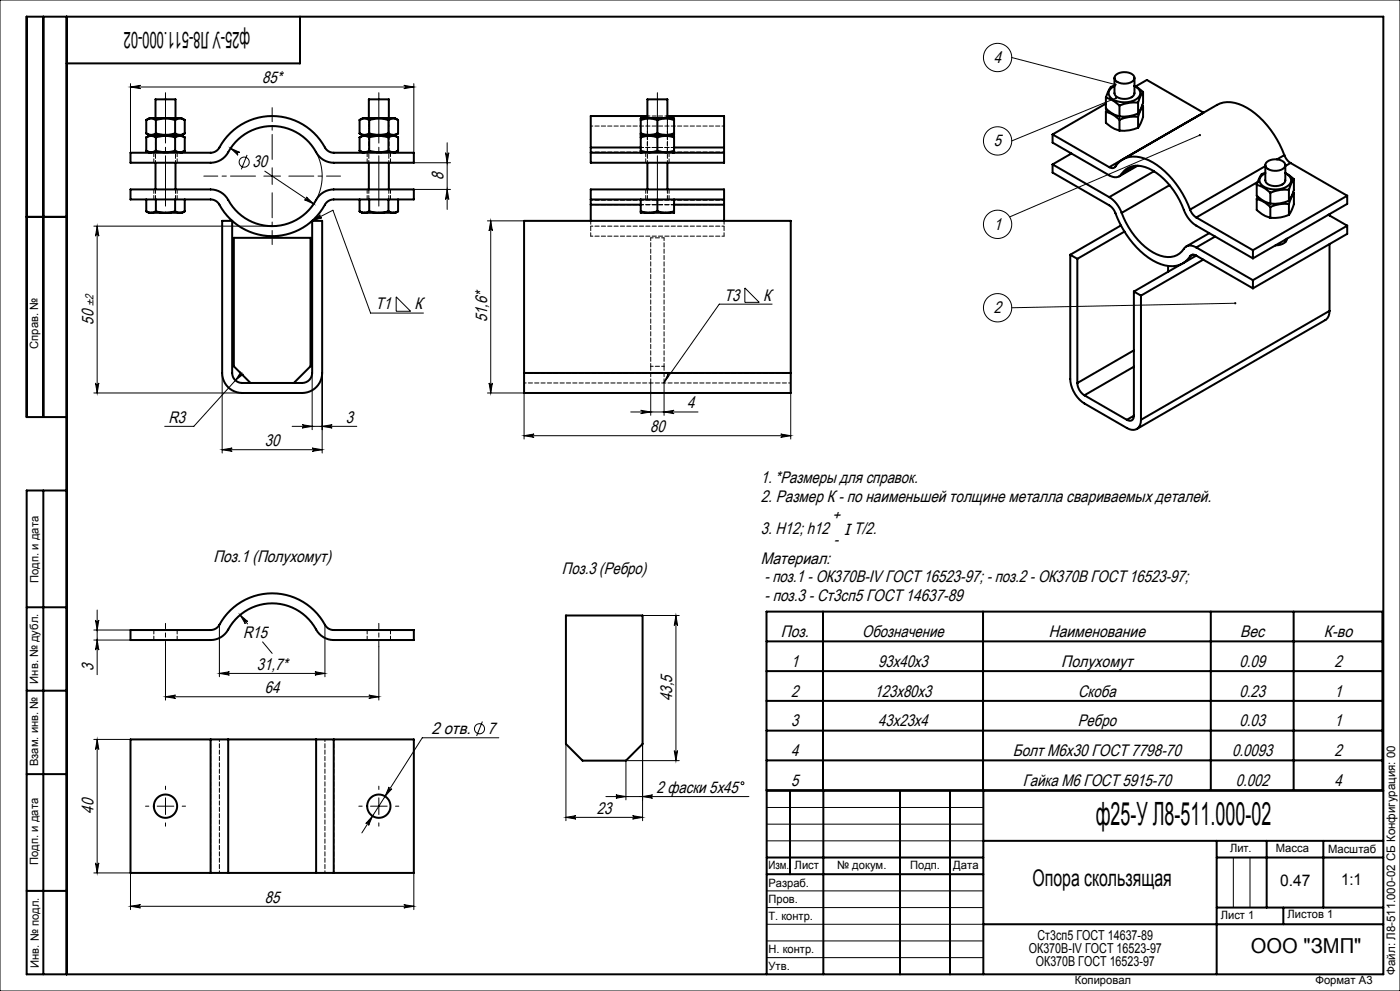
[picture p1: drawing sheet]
<svg xmlns="http://www.w3.org/2000/svg" width="420mm" height="297mm" viewBox="0 0 420 297" stroke-linecap="round" stroke-linejoin="round" font-family="sans-serif">
<g fill="none" stroke="#000" stroke-width=".3">
<path d="M0 0h420v297h-420zM303.5 17.2l31.2 8.2M39.1 26.1l3-.5a.5 .5 0 0 0-.4 .5 .5 .5 0 0 0 .4 .5zM39.1 25.1v20.7M39.1 26.1h85M121.1 25.6l3 .5-3 .5a.5 .5 0 0 0 .5-.5 .5 .5 0 0 0-.5-.5zM124.1 25.1v20.7M334.8 29.4l-31.3 12.8M69.2 44.4l2.8 1.3a.5 .5 0 0 0-.7 .1 .5 .5 0 0 0 .1 .7zM69.2 44.4l2.1 1.5M74.1 46.4l-1.7 4.3M79.1 52.8h5"/>
<path d="M79.4 51.3l14.7 9.8M81.6 50.3v5M91.9 59l2.2 2.1-2.8-1.2a.5 .5 0 0 0 .7-.2 .5 .5 0 0 0-.1-.7zM94.8 45.6a15 15 0 0 1-1.3 16.3M124.1 48.8h11M124.1 56.8h11M133.6 45.8a.5 .5 0 0 0 .5 .5 .5 .5 0 0 0 .5-.5l-.5 3zM134.1 42.8v20M134.1 56.8l.5 3a.5 .5 0 0 0-.5-.5 .5 .5 0 0 0-.5 .5zM360 40.5l-57.1 24.5M28.1 67.8h53.5M29.1 67.8l.5 3a.5 .5 0 0 0-.5-.5 .5 .5 0 0 0-.5 .5z"/>
<path d="M29.1 67.8v50M93.6 66.2l6.3-3.2 11.3 30.8h15.8M93.6 66.2l2.5-1.8a.5 .5 0 0 0-.2 .6 .5 .5 0 0 0 .6 .3zM146.2 66.2h11M147.2 66.2v51.6M147.2 66.2l.5 3a.5 .5 0 0 0-.5-.5 .5 .5 0 0 0-.5 .5zM118.9 89l4.3 4.3h-4.3zM223.5 86.3l4.3 4.3h-4.3zM231.6 91.2h-15.8l-16.7 23.6M370.6 90.9l-67.1 1.3M28.1 117.8h44.5M28.6 114.8a.5 .5 0 0 0 .5 .5 .5 .5 0 0 0 .5-.5l-.5 3z"/>
<path d="M66.6 111.8v24M72.3 111.4a.5 .5 0 0 0 0 .7 .5 .5 0 0 0 .7 0l-2.4 1.9zM72.6 111.8l-14.5 16h-8.7M93.6 111.8v17M96.6 111.8v24M146.2 117.8h11v13.8M146.7 114.8a.5 .5 0 0 0 .5 .5 .5 .5 0 0 0 .5-.5l-.5 3zM195.2 114.8v9.7M199.2 114.8v9.7M200.5 112l.1 .7-1.5 2.1zM237.2 117.8v13.8M66.6 134.8l3-.5a.5 .5 0 0 0-.4 .5 .5 .5 0 0 0 .4 .5z"/>
<path d="M66.6 134.8h30M87.6 127.8h19.4M90.6 127.3l3 .5-3 .5a.5 .5 0 0 0 .5-.5 .5 .5 0 0 0-.5-.5zM93.6 134.3l3 .5-3 .5a.5 .5 0 0 0 .5-.5 .5 .5 0 0 0-.5-.5zM96.6 127.8l3-.5a.5 .5 0 0 0-.4 .5 .5 .5 0 0 0 .4 .5zM157.2 130.6h80M157.2 130.6l3-.5a.5 .5 0 0 0-.5 .5 .5 .5 0 0 0 .5 .5zM189.2 123.5h20.2M192.2 123l3 .5-3 .5a.5 .5 0 0 0 .5-.5 .5 .5 0 0 0-.5-.5zM199.2 123.5l3-.5a.5 .5 0 0 0-.5 .5 .5 .5 0 0 0 .5 .5zM234.2 130.1l3 .5-3 .5a.5 .5 0 0 0 .5-.5 .5 .5 0 0 0-.5-.5zM28.1 188.8h11"/>
<path d="M28.1 191.8h11M28.6 185.8a.5 .5 0 0 0 .5 .5 .5 .5 0 0 0 .5-.5l-.5 3zM29.1 182.8v19.4M29.1 191.8l.5 3a.5 .5 0 0 0-.5-.5 .5 .5 0 0 0-.5 .5zM49.6 193.8v16M65.8 187.2v15.6M72 184.3l2.3 2a.5 .5 0 0 0-.6-.1 .5 .5 0 0 0-.1 .7zM72 184.3l2.3 2.7M78.8 192.4l2.8 3.4M97.5 187.2v15.6M113.6 193.8v16M192.8 184.5h11"/>
<path d="M202.8 184.5v43.5M202.8 184.5l.5 3a.5 .5 0 0 0-.5-.5 .5 .5 0 0 0-.5 .5zM49.6 208.8l3-.5a.5 .5 0 0 0-.4 .5 .5 .5 0 0 0 .4 .5zM49.6 208.8h64M65.8 201.8l3-.5a.5 .5 0 0 0-.5 .5 .5 .5 0 0 0 .5 .5zM65.8 201.8h31.7M94.5 201.3l3 .5-3 .5a.5 .5 0 0 0 .5-.5 .5 .5 0 0 0-.5-.5zM110.6 208.3l3 .5-3 .5a.5 .5 0 0 0 .5-.5 .5 .5 0 0 0-.5-.5zM144.7 216.2l-1.7 4.4M28.1 221.6h11M29.1 221.6v40M29.1 221.6l.5 3a.5 .5 0 0 0-.5-.5 .5 .5 0 0 0-.5 .5z"/>
<path d="M49.6 239.1v5M113.6 239.1v5M116.7 235.9a.5 .5 0 0 0 .2 .6 .5 .5 0 0 0 .7-.1l-2.1 2.3zM149.6 221.1h-22.9l-18.1 28.5M169.8 223v23M181.8 238.7h42.9M184.8 238.2l3 .5-3 .5a.5 .5 0 0 0 .4-.5 .5 .5 0 0 0-.4-.5zM192.8 223v23M192.8 238.7l3-.5a.5 .5 0 0 0-.5 .5 .5 .5 0 0 0 .5 .5zM202.3 225a.5 .5 0 0 0 .5 .4 .5 .5 0 0 0 .5-.4l-.5 3zM203.8 228h-16v11.7M28.6 258.6a.5 .5 0 0 0 .5 .5 .5 .5 0 0 0 .5-.5l-.5 3z"/>
<path d="M47.1 241.6h5M111.1 241.6h5M111.8 244.6l-1.2 2.8a.5 .5 0 0 0-.2-.7 .5 .5 0 0 0-.7 .1zM169.8 245h23M169.8 245l3-.5a.5 .5 0 0 0-.5 .5 .5 .5 0 0 0 .5 .5zM189.8 244.5l3 .5-3 .5a.5 .5 0 0 0 .4-.5 .5 .5 0 0 0-.4-.5zM230 242h65M230 247h65M230 252h65M370 257v15M375 257v15M28.1 261.6h11v11"/>
<path d="M39.1 271.6l3-.5a.5 .5 0 0 0-.4 .5 .5 .5 0 0 0 .4 .5zM39.1 271.6h85M121.1 271.1l3 .5-3 .5a.5 .5 0 0 0 .5-.5 .5 .5 0 0 0-.5-.5zM124.1 261.6v11M230 267h65M230 272h65M230 277h65M230 282h65M230 287h65"/>
<circle cx="299.3" cy="17.2" r="4.2"/>
<circle cx="73.3" cy="48.6" r="1.51"/>
<circle cx="299.3" cy="42.2" r="4.2"/>
<circle cx="299.3" cy="67.2" r="4.2"/>
<circle cx="299.3" cy="92.2" r="4.2"/>
<circle cx="143.9" cy="218.4" r="1.51"/>
<circle cx="222.7" cy="234.7" r=".43"/>
</g>
<g fill="none" stroke="#000" stroke-width=".6">
<path d="M13 5v120M20 5v287M90 5v14h-70M43.9 36l1-.6h9.5l1 .6M43.9 36a2.56 2.56 0 0 1 2.9 0M43.9 40a2.56 2.56 0 0 0 2.9 0M43.9 40l1 .6M43.9 36v4M46.6 35.4v-5.6h6v5.6M46.8 36a9.6 9.6 0 0 1 5.7 0M46.8 40a9.6 9.6 0 0 0 5.7 0M46.8 36v4"/>
<path d="M52.5 40a2.56 2.56 0 0 0 2.9 0M52.5 36a2.56 2.56 0 0 1 2.9 0M52.5 36v4M55.4 40l-1 .6M55.4 36v4M107.9 36l1-.6h9.5l1 .6M107.9 36a2.56 2.56 0 0 1 2.9 0M107.9 40a2.56 2.56 0 0 0 2.9 0M107.9 40l1 .6M107.9 36v4M110.6 35.4v-5.6h6v5.6M110.8 36a9.6 9.6 0 0 1 5.7 0"/>
<path d="M110.8 40a9.6 9.6 0 0 0 5.7 0M110.8 36v4M116.5 36a2.56 2.56 0 0 1 2.9 0M116.5 40a2.56 2.56 0 0 0 2.9 0M116.5 36v4M119.4 40l-1 .6M119.4 36v4M192.2 40a7.2 7.2 0 0 0 5 0M192.2 36a7.2 7.2 0 0 1 5 0M192.2 36a.61 .61 0 0 1 .3-.6 .61 .61 0 0 1 .7 0h8.1a.61 .61 0 0 1 .6 0 .61 .61 0 0 1 .3 .6M192.2 40v.4l.3 .2M192.2 36v4"/>
<path d="M194.2 35.4v-5.6h6v5.6M194.2 34.8h-17v9.4M197.2 36a7.2 7.2 0 0 1 5 0M197.2 40a7.2 7.2 0 0 0 5 0M197.2 36v4M200.2 34.8h17v9.4M202.2 40v.4l-.2 .2M202.2 36v4M331.8 29.3a8.6 8.6 0 0 1 4 2.3M331.8 29.3v3.2a9.3 9.3 0 0 0 4 2.4M331.8 33.5a8.6 8.6 0 0 1 4 2.4M331.8 33.5v3.3a9.3 9.3 0 0 0 4 2.3"/>
<path d="M331.8 31.1l-16 9.2M332 32.8l-.2 .7M334.3 25.8a2.16 2.16 0 0 0-1.7 2.1 2.16 2.16 0 0 0 1.7 2.1 6.8 6.8 0 0 0 7.4-1 2.14 2.14 0 0 0-1.4-3.2M334.3 25.7l-1 .3-.8 1.4-.7 1.9M334.3 23.3v4.6a2.67 2.67 0 0 0 3.3 1.7h.7a2.08 2.08 0 0 0 2-1.7v-4.6M334.9 22.4a4 4 0 0 1 5.4 .6 1.79 1.79 0 0 1-1.9 2 3.4 3.4 0 0 1-4-1.5l.2-.8zM335.8 31.6v3.3M335.8 35.9v3.2M340.3 25.7l2.6 1.8M340.7 25.9l3.4-1.9 17 9.8M341.4 30.8a11.2 11.2 0 0 0-5.6 .8M341.4 34a11.3 11.3 0 0 1-5.6 .9"/>
<path d="M341.4 35a11.2 11.2 0 0 0-5.6 .9M341.4 38.3a11.3 11.3 0 0 1-5.6 .8M341.4 30.8v3.2M341.4 35v3.3M342.7 31.6l.2 .2M342.9 27.5l-.7 1.2-.8 2.1M342.9 27.5a8.6 8.6 0 0 1-1.5 6.5M342.9 31.8l-.7 1.1-.8 2.1M342.9 31.8a8.6 8.6 0 0 1-1.5 6.5M39.1 45.8h24.1a3 3 0 0 0 2.6-1.6 18.1 18.1 0 0 1 32.2 .7l.9 .6 1.2 .3h24v3h-24a6.4 6.4 0 0 1-5.9-4.2 15.1 15.1 0 0 0-26.2 1.7l-1.7 1.6-2.3 .8-24.9 .1zM39.1 56.8h24.1a6.4 6.4 0 0 1 5.9 4.2 15.1 15.1 0 0 0 26.2-1.8l1.7-1.6 2.3-.8h24.8v3h-24a3 3 0 0 0-2.6 1.5 18.1 18.1 0 0 1-32.2-.6l-.9-.7-1.2-.2h-24.1zM43.9 41.2a2.56 2.56 0 0 1 2.9 0"/>
<path d="M43.9 45.2a2.56 2.56 0 0 0 2.9 0M43.9 45.2l1 .6M43.9 41.2v4M43.9 59.8v3.5M44.9 40.6h9.5M44.9 40.6l-1 .6M46.6 48.8v8M46.8 45.2a9.6 9.6 0 0 0 5.7 0M46.8 41.2a9.6 9.6 0 0 1 5.7 0M46.8 41.2v4M46.8 59.8v3.5M52.5 41.2a2.56 2.56 0 0 1 2.9 0"/>
<path d="M52.5 45.2a2.56 2.56 0 0 0 2.9 0M52.5 41.2v4M52.5 59.8v3.5M52.6 48.8v8M54.4 40.6l1 .6M55.4 45.2l-1 .6M55.4 41.2v4M55.4 59.8v3.5M107.9 45.2a2.56 2.56 0 0 0 2.9 0M107.9 41.2a2.56 2.56 0 0 1 2.9 0M107.9 45.2l1 .6M107.9 41.2v4"/>
<path d="M107.9 59.8v3.5M108.9 40.6h9.5M108.9 40.6l-1 .6M110.6 48.8v8M110.8 45.2a9.6 9.6 0 0 0 5.7 0M110.8 41.2a9.6 9.6 0 0 1 5.7 0M110.8 41.2v4M110.8 59.8v3.5M116.5 45.2a2.56 2.56 0 0 0 2.9 0M116.5 41.2a2.56 2.56 0 0 1 2.9 0M116.5 41.2v4M116.5 59.8v3.5"/>
<path d="M116.6 48.8v8M118.4 40.6l1 .6M119.4 45.2l-1 .6M119.4 41.2v4M119.4 59.8v3.5M177.2 44.2v1.6M177.2 59.8v1.5M177.2 45.8v3h40v-3M177.2 45.8h40M177.2 59.8v-3h40v3M177.2 59.8h40M177.2 44.2h15"/>
<path d="M192.2 41.2a7.2 7.2 0 0 1 5 0M192.2 45.2a7.2 7.2 0 0 0 5 0M192.2 45.2v.4l.3 .2M192.2 41.2v4M192.2 59.8v3.5M192.5 40.6h9.5M192.5 40.6l-.3 .1v.5M194.2 48.8v8M197.2 41.2a7.2 7.2 0 0 1 5 0M197.2 45.2a7.2 7.2 0 0 0 5 0M197.2 41.2v4M197.2 59.8v3.5"/>
<path d="M200.2 48.8v8M202 40.6l.2 .1v.5M202.2 45.2v.4l-.2 .2M202.2 41.2v4M202.2 59.8v3.5M202.2 44.2h15M217.2 44.2v1.6M217.2 59.8v1.5M315.8 40.3v2.4l17 9.9a2.58 2.58 0 0 0 3.7-.5M315.8 49.3v2.4l17 9.8a4.7 4.7 0 0 1 1.8 2.4 27 27 0 0 0 12.5 14.8 7.7 7.7 0 0 0 9.3-1l.6-.9M315.8 40.3l17 9.8M315.8 49.3l17 9.8"/>
<path d="M321.4 46l-5.6 3.3M332.8 50.1a1.29 1.29 0 0 0 1.8-.2 6.9 6.9 0 0 1 8.8-2.4 25.6 25.6 0 0 1 13.6 15.3M332.8 59.1a9.3 9.3 0 0 1 3.7 4.7M336.5 52.1a5.7 5.7 0 0 1 7.1-2 21.8 21.8 0 0 1 11.9 13.5l1.2 2.1 1.6 1.6 17.6 10.1M340.8 49.7l-4.3 2.4M341.3 49.7l-5.5 3.1M346.2 51.3l-13.4 7.8M350.9 55.5l-14.4 8.3M377 59.6a8.6 8.6 0 0 1 4.1 2.4M377 59.6v3.3a9.3 9.3 0 0 0 4.1 2.4M377 55.4a8.6 8.6 0 0 1 4.1 2.3M377 55.4v3.3a9.3 9.3 0 0 0 4.1 2.3"/>
<path d="M377.3 58.9l-.3 .7M377.3 54.5l-18.4 10.7M379.6 51.9a2.16 2.16 0 0 0-1.8 2.1 2.16 2.16 0 0 0 1.8 2.2 6.8 6.8 0 0 0 7.3-1 2.14 2.14 0 0 0-1.3-3.3M379.6 51.8l-1.1 .4-.8 1.3-.7 1.9M379.6 49.5v4.5a2.67 2.67 0 0 0 3.3 1.8l.6-.1a2.08 2.08 0 0 0 2.1-1.7v-4.5M379.6 49.8l-22.6 13M380.1 48.5a4 4 0 0 1 5.4 .6 1.79 1.79 0 0 1-1.8 2 3.4 3.4 0 0 1-4.1-1.5v-.4zM381.1 57.7v3.3M385.3 46.5a27 27 0 0 0-12.4-14.8 8.2 8.2 0 0 0-7.8-.3l-32.3 18.7M385.3 46.5a4.7 4.7 0 0 0 1.9 2.3M385.3 46.5l-2.2 1.3M385.6 51.8l2.6 1.9"/>
<path d="M386.7 56.9a11.2 11.2 0 0 0-5.6 .8M386.7 56.9v3.3M387.2 48.8l17 9.9M387.2 48.8l-1.6 1M387.9 57.7l.3 .2M388.2 57.9l-.7 1.1-.8 2.1M388.2 57.9a8.6 8.6 0 0 1-1.5 6.5M388.2 53.7l-.7 1.1-.8 2.1M388.2 53.7a8.6 8.6 0 0 1-1.5 6.5M404.2 58.7v2.4l-28.3 16.3M404.2 58.7l-28.3 16.3M8 65h12"/>
<path d="M43.9 63.3l1.4 .5M43.9 63.3l.7 .5h.7M45.3 63.8h4.3M46.8 63.3l2.8 .5M46.8 63.3l-1.5 .5M49.6 63.8h4.4M52.5 63.3l1.5 .5M52.5 63.3l-2.9 .5M55.4 63.3l-1.4 .5M55.4 63.3l-.8 .5h-.6M66.6 66.2h3v45.6a3 3 0 0 0 3 3h18a3 3 0 0 0 3-3v-45.6h3v45.6a6 6 0 0 1-6 6h-18a6 6 0 0 1-6-6zM107.9 63.3l1.4 .5"/>
<path d="M107.9 63.3l.7 .5h.7M109.3 63.8h4.3M110.8 63.3l2.8 .5M110.8 63.3l-1.5 .5M113.6 63.8h4.4M116.5 63.3l-2.9 .5M116.5 63.3l1.5 .5M119.4 63.3l-1.4 .5M119.4 63.3l-.8 .5h-.6M177.2 61.3v4.9M177.2 61.3h15M192.2 63.3l2.5 .5"/>
<path d="M192.2 63.3v.5h2.5M194.7 63.8h5M197.2 63.3l-2.5 .5M197.2 63.3l2.5 .5M202.2 63.3l-2.5 .5M202.2 63.3v.5h-2.5M202.2 61.3h15M217.2 61.3v4.9M321.1 76.4v37.2a9.4 9.4 0 0 0 4.2 7.3l12.7 7.4a2.59 2.59 0 0 0 3 .3 2.59 2.59 0 0 0 1.3-2.8M321.1 76.4l2.1 1.2M323.2 77.6v37.2M336.3 67.6l-15.2 8.8"/>
<path d="M336.5 63.8a21.4 21.4 0 0 0 11.6 12.8 5.8 5.8 0 0 0 7.4-2.4l1.2-.6 1.1 .1 1.1 .5M337.3 69.4l-14.1 8.2M350.4 79.7v1.8M354.3 79.2l-14.1 8.2M357 62.8a4.7 4.7 0 0 0 1.9 2.4M357.9 76.3l-.9 .5M358.9 76.6l-4.1 2.3M358.9 76.6a1.29 1.29 0 0 0-1.9 .2M358.9 65.2l17 9.8M358.9 74.2l17 9.8M358.9 76.6l17 9.8M361 77.8l-18.7 10.8"/>
<path d="M362.8 69.9l-6.9 4M364.5 70.9l-5.6 3.3M375.9 75v2.4M381.1 62v3.3M385.6 71.8v.8M386.1 71.5a2.94 2.94 0 0 1-3.5 2M386.7 61.1a11.2 11.2 0 0 0-5.6 .9M386.7 64.4a11.3 11.3 0 0 1-5.6 .9M386.7 60.2a11.3 11.3 0 0 1-5.6 .8M386.7 61.1v3.3M398.5 64.4l5.7 3.2M398.9 64.2v.4"/>
<path d="M398.9 73.2v20M404.2 67.6v2.5l-28.3 16.3M404.2 67.6l-28.3 16.4M340.2 87.4v37.2M340.2 87.4l2.1 1.2M342.3 88.6v37.2M375.9 84v2.4M398.9 93.2a3.1 3.1 0 0 1-1.3 2.7l-56.6 32.7M398.9 93.2l-56.6 32.6M75.1 114.8l-5-5v-38.5h23v38.5l-5 5M157.2 111.8v6h80v-6M157.2 111.8v-45.6h80v45.6"/>
<path d="M157.2 111.8h80M323.2 114.8a4.7 4.7 0 0 0 2.1 3.7M325.3 118.5l12.7 7.3M340.2 105l-17 9.8M340.2 109.9l-14.9 8.6M20 125h-12v-120h407v287h-407v-145h12M340.2 124.6a1.29 1.29 0 0 1-.7 1.4 1.29 1.29 0 0 1-1.5-.2M340.2 124.6l-2.2 1.2M13 147v145M8 182h12M39.1 188.8h24.1a3 3 0 0 0 2.6-1.6 18.1 18.1 0 0 1 32.2 .7l.9 .7 1.2 .2h24v3h-24a6.4 6.4 0 0 1-5.9-4.2 15.1 15.1 0 0 0-26.2 1.8l-1.7 1.6-2.3 .8h-24.9zM169.8 184.5h23v38.5l-5 5h-13l-5-5z"/>
<path d="M230 183.3h184.7v53.5h-184.7zM230 192.2h184.7M246.9 183.3v53.5M294.9 183.3v53.5M363.2 183.3v53.5M388.1 183.3v53.5M8 207h12M230 201.1h184.7M230 210.1h184.7M230 219h184.7M8 232h12M63.2 221.6h5.3"/>
<path d="M63.2 221.6h-24.1v40h24.1M63.2 221.6v40M68.5 221.6h26.3M68.5 221.6v40M94.8 221.6h5.3M94.8 221.6v40M100.1 221.6h24v40h-24M100.1 221.6v40M230 227.9h184.7M237 237v25M247 237v55M270 237v55"/>
<path d="M285 237v55M295 237v55M415 237h-185v55M230 257h65M295 252h120M365 252v40M365 257h50M380 252v20M397 252v20M8 267h12M63.2 261.6h5.3M68.5 261.6h26.3"/>
<path d="M94.8 261.6h5.3M230 262h65M295 277h120M365 272h50M385 272v5"/>
<circle cx="49.6" cy="241.6" r="3.5"/>
<circle cx="113.6" cy="241.6" r="3.5"/>
</g>
<path d="M81.6 47.8v-15.5M81.6 57.8v15.5" fill="none" stroke="#000" stroke-width=".3" stroke-dasharray="15.2 1.3 1.3 1.3" stroke-dashoffset="7.7"/>
<path d="M76.6 52.8h-15.5M86.6 52.8h15.5" fill="none" stroke="#000" stroke-width=".3" stroke-dasharray="15.2 1.3 1.3 1.3" stroke-dashoffset="7.8"/>
<path d="M49.6 236.6v-1M113.6 236.6v-1M44.6 241.6h-1M49.6 246.6v1M54.6 241.6h1M108.6 241.6h-1M113.6 246.6v1M118.6 241.6h1" fill="none" stroke="#000" stroke-width=".3" stroke-dasharray="15.2 1.3 1.3 1.3"/>
<path d="M49.6 61.8v-34M113.6 61.8v-34M197.2 61.8v-34" fill="none" stroke="#000" stroke-width=".3" stroke-dasharray="15.2 1.3 1.3 1.3" stroke-dashoffset=".1"/>
<path d="M49.6 193.8v-7M113.6 193.8v-7" fill="none" stroke="#000" stroke-width=".3" stroke-dasharray="15.2 1.3 1.3 1.3" stroke-dashoffset="13.6"/>
<g fill="#000">
<path d="M334.5 25.1l-.1 .5h.4l.2-.2h-.3h.3v-.2zM334.5 29.2a.33 .33 0 0 0 .2 .5 .33 .33 0 0 0 .4-.4l-.3 .1 .3-.2zM359.7 40.3a.33 .33 0 0 0 .2 .5 .33 .33 0 0 0 .4-.4l-.3 .1 .3-.1-.3-.2zM370.4 90.6a.33 .33 0 0 0 0 .6 .33 .33 0 0 0 .5-.3h-.3h.3l-.2-.3zM93.6 66.2l2.5-1.8a.5 .5 0 0 0-.2 .6 .5 .5 0 0 0 .6 .3zM200.5 112l.1 .7-1.5 2.1z"/>
<path d="M133.6 45.8a.5 .5 0 0 0 .5 .5 .5 .5 0 0 0 .5-.5l-.5 3zM134.1 56.8l.5 3a.5 .5 0 0 0-.5-.5 .5 .5 0 0 0-.5 .5zM147.2 66.2l.5 3a.5 .5 0 0 0-.5-.5 .5 .5 0 0 0-.5 .5zM146.7 114.8a.5 .5 0 0 0 .5 .5 .5 .5 0 0 0 .5-.5l-.5 3zM28.6 185.8a.5 .5 0 0 0 .5 .5 .5 .5 0 0 0 .5-.5l-.5 3zM29.1 191.8l.5 3a.5 .5 0 0 0-.5-.5 .5 .5 0 0 0-.5 .5zM29.1 221.6l.5 3a.5 .5 0 0 0-.5-.5 .5 .5 0 0 0-.5 .5zM28.6 258.6a.5 .5 0 0 0 .5 .5 .5 .5 0 0 0 .5-.5l-.5 3zM202.8 184.5l.5 3a.5 .5 0 0 0-.5-.5 .5 .5 0 0 0-.5 .5zM202.3 225a.5 .5 0 0 0 .5 .4 .5 .5 0 0 0 .5-.4l-.5 3z"/>
<path d="M28.6 114.8a.5 .5 0 0 0 .5 .5 .5 .5 0 0 0 .5-.5l-.5 3zM29.1 67.8l.5 3a.5 .5 0 0 0-.5-.5 .5 .5 0 0 0-.5 .5z"/>
<path d="M72.3 111.4l-1.7 2.6 2.4-1.9a.5 .5 0 0 1-.7 0 .5 .5 0 0 1 0-.7zM91.9 59a.5 .5 0 0 1 .1 .7 .5 .5 0 0 1-.7 .2l2.8 1.2zM69.2 44.4l2.2 2.1a.5 .5 0 0 1-.1-.7 .5 .5 0 0 1 .7-.1zM39.1 26.1l3-.5a.5 .5 0 0 0-.4 .5 .5 .5 0 0 0 .4 .5zM121.1 25.6l3 .5-3 .5a.5 .5 0 0 0 .5-.5 .5 .5 0 0 0-.5-.5zM72 184.3l1.6 2.6a.5 .5 0 0 1 .1-.7 .5 .5 0 0 1 .6 .1zM49.6 208.8l3-.5a.5 .5 0 0 0-.4 .5 .5 .5 0 0 0 .4 .5zM110.6 208.3l3 .5-3 .5a.5 .5 0 0 0 .5-.5 .5 .5 0 0 0-.5-.5zM65.8 201.8l3-.5a.5 .5 0 0 0-.5 .5 .5 .5 0 0 0 .5 .5zM94.5 201.3l3 .5-3 .5a.5 .5 0 0 0 .5-.5 .5 .5 0 0 0-.5-.5zM111.8 244.6l-2.1 2.2a.5 .5 0 0 1 .7-.1 .5 .5 0 0 1 .2 .7zM116.7 235.9l-1.2 2.8 2.1-2.3a.5 .5 0 0 1-.7 .1 .5 .5 0 0 1-.2-.6zM39.1 271.6l3-.5a.5 .5 0 0 0-.4 .5 .5 .5 0 0 0 .4 .5zM121.1 271.1l3 .5-3 .5a.5 .5 0 0 0 .5-.5 .5 .5 0 0 0-.5-.5z"/>
<path d="M66.6 134.8l3-.5a.5 .5 0 0 0-.4 .5 .5 .5 0 0 0 .4 .5zM93.6 134.3l3 .5-3 .5a.5 .5 0 0 0 .5-.5 .5 .5 0 0 0-.5-.5zM90.6 127.3l3 .5-3 .5a.5 .5 0 0 0 .5-.5 .5 .5 0 0 0-.5-.5zM96.6 127.8l3-.5a.5 .5 0 0 0-.4 .5 .5 .5 0 0 0 .4 .5z"/>
<path d="M199.2 123.5l3-.5a.5 .5 0 0 0-.5 .5 .5 .5 0 0 0 .5 .5zM192.2 123l3 .5-3 .5a.5 .5 0 0 0 .5-.5 .5 .5 0 0 0-.5-.5z"/>
<path d="M234.2 130.1l3 .5-3 .5a.5 .5 0 0 0 .5-.5 .5 .5 0 0 0-.5-.5zM157.2 130.6l3-.5a.5 .5 0 0 0-.5 .5 .5 .5 0 0 0 .5 .5z"/>
<path d="M184.8 238.2l3 .5-3 .5a.5 .5 0 0 0 .4-.5 .5 .5 0 0 0-.4-.5zM192.8 238.7l3-.5a.5 .5 0 0 0-.5 .5 .5 .5 0 0 0 .5 .5zM169.8 245l3-.5a.5 .5 0 0 0-.5 .5 .5 .5 0 0 0 .5 .5zM189.8 244.5l3 .5-3 .5a.5 .5 0 0 0 .4-.5 .5 .5 0 0 0-.4-.5z"/>
</g>
<path d="M46.6 35.4v5.2M110.6 35.4v5.2M194.2 35.4v5.2M46.6 40.6v5.2M52.6 40.6v-5.2M52.6 45.8v-5.2M110.6 40.6v5.2M116.6 45.8v-5.2M116.6 40.6v-5.2M194.2 40.6v5.2M200.2 40.6v-5.2M200.2 45.8v-5.2" fill="none" stroke="#000" stroke-width=".3" stroke-dasharray="1.3 .6" stroke-dashoffset="-.1"/>
<g fill="none" stroke="#000" stroke-width=".3" stroke-dasharray="1.3 .6" stroke-dashoffset=".1">
<path d="M46.1 45.8v3M46.1 56.8v3M46.6 56.8v3M52.6 59.8v-3M53.1 48.8v-3M53.1 59.8v-3M110.1 45.8v3M110.1 56.8v3M110.6 56.8v3M116.6 59.8v-3M117.1 48.8v-3M117.1 59.8v-3"/>
<path d="M193.7 45.8v3M193.7 56.8v3M194.2 56.8v3M200.2 59.8v-3M200.7 48.8v-3M200.7 59.8v-3M46.1 188.8v3M53.1 191.8v-3M110.1 188.8v3M117.1 191.8v-3"/>
</g>
<g fill="none" stroke="#000" stroke-width=".3" stroke-dasharray="1.3 .6" stroke-dashoffset=".6">
<path d="M46.6 35.4v13.4M110.6 35.4v13.4M194.2 35.4v13.4M217.2 37.8h-40M52.6 48.8v-13.4M116.6 48.8v-13.4M177.2 59.9h40M200.2 48.8v-13.4M217.2 45.6h-40M217.2 44.2h-40M177.2 61.3h40M177.2 70.8h40"/>
<path d="M177.2 67.8h40M237.2 114.8h-80M237.2 111.8h-80M63.2 221.6v40M65.8 221.6v40M97.5 221.6v40M100.1 221.6v40"/>
</g>
<path d="M202.2 44.2h-10M192.2 61.3h10M195.2 71.3v38.5M199.2 71.3v38.5" fill="none" stroke="#000" stroke-width=".3" stroke-dasharray="1.3 .6" stroke-dashoffset=".4"/>
<path d="M200.2 34.8h-6M199.2 71.3h-4M199.2 109.8h-4" fill="none" stroke="#000" stroke-width=".3" stroke-dasharray="1.3 .6" stroke-dashoffset=".5"/>
<path d="M195.2 109.8v5M199.2 109.8v5" fill="none" stroke="#000" stroke-width=".3" stroke-dasharray="1.3 .6"/>
<path d="M177.2 70.8v-4.6M217.2 70.8v-4.6" fill="none" stroke="#000" stroke-width=".3" stroke-dasharray="1.3 .6" stroke-dashoffset=".2"/>
<text font-size="9.6" x="328.7" y="247.3">ф25-У Л8-511.000-02</text>
<g font-size="6.9">
<text x="75.1" y="9.6" transform="rotate(-180 75.1 9.6)">ф25-У Л8-511.000-02</text>
<text x="309.7" y="265.6">Опора скользящая</text>
</g>
<text font-size="6.2" x="375.2" y="285.5">ООО &quot;ЗМП&quot;</text>
<g font-size="5">
<text x="298.2" y="18.8">4</text>
<text x="78.7" y="25">85*</text>
<text x="298.2" y="43.8">5</text>
<text x="75.8" y="50.2">30</text>
<text x="133.1" y="53.9" transform="rotate(-90 133.1 53.9)">8</text>
<text x="298.2" y="68.8">1</text>
<text x="112.7" y="92.7">Т1</text>
<text x="124.3" y="92.7">К</text>
<text x="217.3" y="90.1">Т3</text>
<text x="228.9" y="90.1">К</text>
<text x="298.2" y="93.8">2</text>
<text x="28.1" y="97.3" transform="rotate(-90 28.1 97.3)">50</text>
<text x="146.1" y="96.6" transform="rotate(-90 146.1 96.6)">51,6*</text>
<text x="206.1" y="122.4">4</text>
<text x="50.5" y="126.7">R3</text>
<text x="103.7" y="126.7">3</text>
<text x="195" y="129.5">80</text>
<text x="79.5" y="133.7">30</text>
<text x="228.2" y="144.9">1. *Размеры для справок.</text>
<text x="228.2" y="150.4">2. Размер К - по наименьшей толщине металла свариваемых деталей.</text>
<text x="249.7" y="155.9">+</text>
<text x="228.2" y="160.1">3. H12; h12</text>
<text x="250.2" y="163.4">-</text>
<text x="64" y="168.5">Поз.1 (Полухомут)</text>
<text x="168.6" y="172.1">Поз.3 (Ребро)</text>
<text x="228.2" y="169.1">Материал:</text>
<text x="229.3" y="174.6">- поз.1 - ОК370В-IV ГОСТ 16523-97; - поз.2 - ОК370В ГОСТ 16523-97;</text>
<text x="229.3" y="180.1">- поз.3 - Ст3сп5 ГОСТ 14637-89</text>
<text x="72.9" y="191.3">R15</text>
<text x="234.2" y="191">Поз.</text>
<text x="258.7" y="191">Обозначение</text>
<text x="314.6" y="191">Наименование</text>
<text x="372.1" y="191">Вес</text>
<text x="397.2" y="191">К-во</text>
<text x="28.1" y="201.1" transform="rotate(-90 28.1 201.1)">3</text>
<text x="77" y="200.7">31,7*</text>
<text x="237.3" y="199.9">1</text>
<text x="263.5" y="199.9">93х40х3</text>
<text x="318.4" y="199.9">Полухомут</text>
<text x="371.8" y="199.9">0.09</text>
<text x="400.3" y="199.9">2</text>
<text x="79.5" y="207.7">64</text>
<text x="237.3" y="208.8">2</text>
<text x="262.4" y="208.8">123х80х3</text>
<text x="323.4" y="208.8">Скоба</text>
<text x="371.8" y="208.8">0.23</text>
<text x="400.3" y="208.8">1</text>
<text x="201.7" y="210.1" transform="rotate(-90 201.7 210.1)">43,5</text>
<text x="129.4" y="220">2 отв.</text>
<text x="146.3" y="220">7</text>
<text x="237.3" y="217.7">3</text>
<text x="263.5" y="217.7">43х23х4</text>
<text x="323.4" y="217.7">Ребро</text>
<text x="371.8" y="217.7">0.03</text>
<text x="400.3" y="217.7">1</text>
<text x="237.3" y="226.6">4</text>
<text x="303.9" y="226.6">Болт M6x30 ГОСТ 7798-70</text>
<text x="369.6" y="226.6">0.0093</text>
<text x="400.3" y="226.6">2</text>
<text x="197" y="237.6">2 фаски 5x45</text>
<text x="237.3" y="235.6">5</text>
<text x="306.8" y="235.6">Гайка M6 ГОСТ 5915-70</text>
<text x="370.7" y="235.6">0.002</text>
<text x="400.3" y="235.6">4</text>
<text x="28.1" y="243.8" transform="rotate(-90 28.1 243.8)">40</text>
<text x="179.1" y="243.9">23</text>
<text x="79.5" y="270.5">85</text>
</g>
<g font-size="4.8">
<text x="384" y="265.6">0.47</text>
<text x="402.3" y="265.3">1:1</text>
</g>
<text font-size="4.7" x="253.1" y="160.2">I T/2.</text>
<g font-size="4.1">
<text x="311.3" y="281.6">Ст3сп5 ГОСТ 14637-89</text>
<text x="308.6" y="285.6">ОК370В-IV ГОСТ 16523-97</text>
<text x="310.7" y="289.6">ОК370В ГОСТ 16523-97</text>
</g>
<g font-size="3.5">
<text x="28.1" y="91.8" transform="rotate(-90 28.1 91.8)">±2</text>
<text x="418.6" y="292.1" transform="rotate(-90 418.6 292.1)">Файл: Л8-511.000-02 СБ Конфигурация: 00</text>
</g>
<g font-size="3.4">
<text x="11.5" y="104.5" transform="rotate(-90 11.5 104.5)">Справ. №</text>
<text x="11.6" y="174.7" transform="rotate(-90 11.6 174.7)">Подп. и дата</text>
<text x="11.4" y="204.9" transform="rotate(-90 11.4 204.9)">Инв. № дубл.</text>
<text x="11.4" y="229.6" transform="rotate(-90 11.4 229.6)">Взам. инв. №</text>
<text x="369" y="255.5">Лит.</text>
<text x="382.8" y="255.5">Масса</text>
<text x="398.4" y="255.6">Масштаб</text>
<text x="11.4" y="259.2" transform="rotate(-90 11.4 259.2)">Подп. и дата</text>
<text x="230.5" y="260.5">Изм.</text>
<text x="238.4" y="260.4">Лист</text>
<text x="251.1" y="260.4">№ докум.</text>
<text x="273" y="260.4">Подп.</text>
<text x="286" y="260.4">Дата</text>
<text x="230.5" y="265.7">Разраб.</text>
<text x="230.5" y="275.7">Т. контр.</text>
<text x="230.6" y="270.7">Пров.</text>
<text x="366.2" y="275.3">Лист 1</text>
<text x="386.3" y="275.2">Листов 1</text>
<text x="230.6" y="285.7">Н. контр.</text>
<text x="11.6" y="290" transform="rotate(-90 11.6 290)">Инв. № подл.</text>
<text x="230.6" y="290.7">Утв.</text>
<text x="322.5" y="295">Копировал</text>
<text x="394.6" y="295">Формат А3</text>
</g>
</svg>
